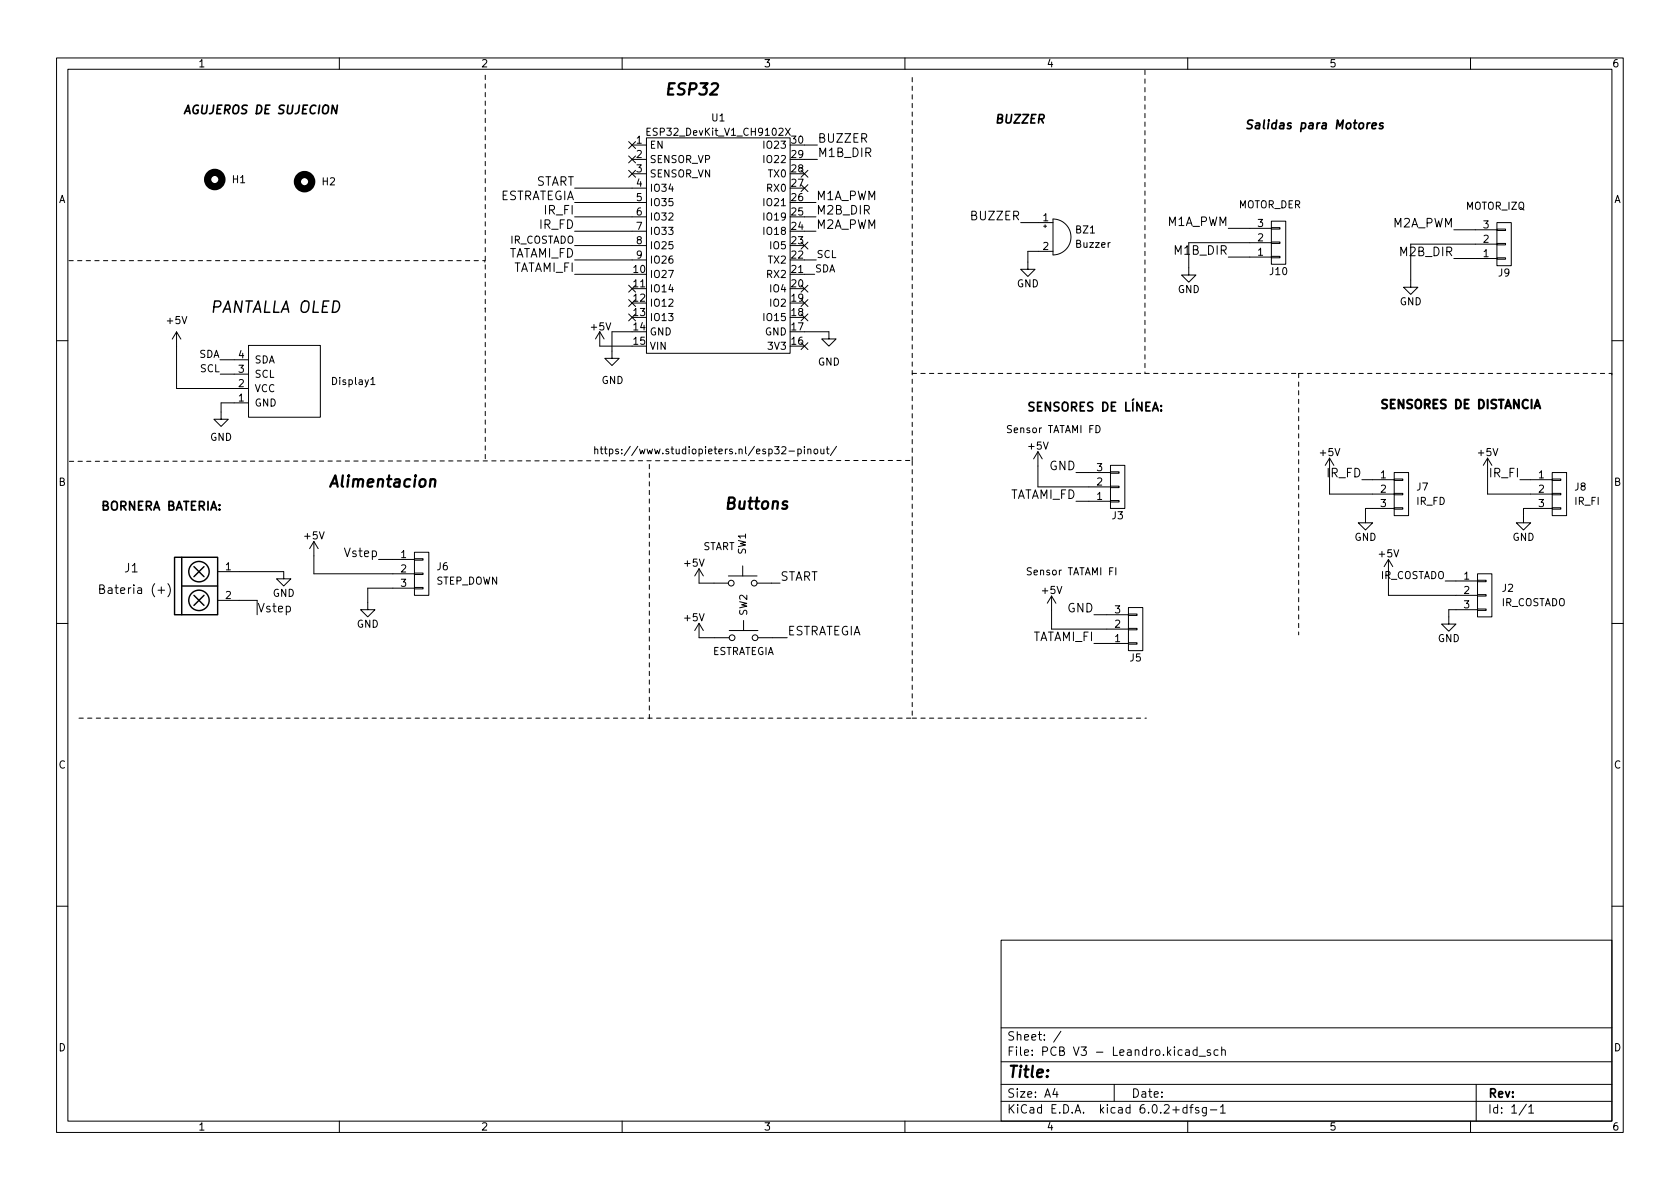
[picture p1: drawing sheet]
<svg xmlns="http://www.w3.org/2000/svg" width="297mm" height="210mm" viewBox="0 0 297 210" stroke-linecap="round" stroke-linejoin="round" font-family="sans-serif">
<g fill="none" stroke="#000" stroke-width=".18">
<path d="M10 10.2h277v190.1h-277zM12 12.2h273v186.1h-273zM60 10.2v2M110 10.2v2M160 10.2v2M210 10.2v2M260 10.2v2M101.6 33.3h12.7M101.6 35.8h12.7M101.6 38.3h12.7M111.2 25l1.2 1.3M111.2 27.6l1.2 1.2"/>
<path d="M111.2 30.1l1.2 1.2M111.8 25.6h2.5M111.8 28.2h2.5M111.8 30.7h2.5M112.4 25l-1.2 1.3M112.4 27.6l-1.2 1.2M112.4 30.1l-1.2 1.2M114.3 24.4h25.4v38.1h-25.4zM114.4 23.3h.4M115 22.7h-.6v1.2h.6M138.9 22.7l.8 1.2M139.7 22.7l-.8 1.2"/>
<path d="M141.6 30.1l1.2 1.2M141.6 32.7l1.2 1.2M142.2 25.6h2.3M142.2 28.2h2.3M142.2 35.8h2.1M142.2 38.3h2.1M142.8 30.1l-1.2 1.2M142.8 32.7l-1.2 1.2M180.5 39.4h5.7M184.5 40h.5M184.8 39.7v.6M186.2 38.7a3.2 3.2 0 0 1 3.2 3.2 3.2 3.2 0 0 1-3.2 3.2z"/>
<path d="M224.8 39.1h2.5v7.6h-2.5zM264.7 39.4h2.5v7.6h-2.5zM31.2 58.7l-.7 1.3M31.2 58.7v10h12.7M31.2 58.7l.8 1.3M101.6 48.5h10.2M101.6 40.9h12.7M101.6 43.4h12.7M101.6 46h12.7M106 58.7l-.7 1.2M106 58.7v2.5h5.8M106 58.7l.8 1.2"/>
<path d="M111.2 55.5l1.2 1.2M111.2 53l1.2 1.2M111.2 50.4l1.2 1.3M111.8 58.7h-3.6v4.7h1.3l-1.3 1.2-1.3-1.2h1.3M111.8 51h2.5M112.4 55.5l-1.2 1.2M112.4 53l-1.2 1.2M112.4 50.4l-1.2 1.3M139.7 48.5h4.3M141.6 42.8l1.2 1.2M141.6 55.5l1.2 1.2M141.6 53l1.2 1.2"/>
<path d="M141.6 50.4l1.2 1.3M142.2 58.7h4.4v1.2h1.2l-1.2 1.3-1.3-1.3h1.3M142.2 40.9h2.1M142.2 46h2.1M142.8 42.8l-1.2 1.2M142.8 55.5l-1.2 1.2M142.8 53l-1.2 1.2M142.8 50.4l-1.2 1.3M186.2 44.4h-4.5v3.2h1.3l-1.3 1.3-1.2-1.3h1.2M217.2 45.5h7.6M217.2 40.4h7.6M224.8 40.3h1.5v.2h-1.5z"/>
<path d="M224.8 42.8h1.5v.2h-1.5zM224.8 45.3h1.5v.3h-1.5zM224.8 42.9h-14.6v5.7h1.3l-1.3 1.3-1.3-1.3h1.3M257 45.7h7.7M257 40.6h7.7M264.7 40.5h1.5v.3h-1.5zM264.7 43h1.5v.3h-1.5zM264.7 45.6h1.5v.2h-1.5zM264.7 43.2h-15.3v7.6h1.3l-1.3 1.3-1.2-1.3h1.2M10 60.2h2M38.9 63.6h5M38.9 66.2h5"/>
<path d="M43.9 61.1h12.7v12.7h-12.7zM43.9 71.2h-4.8v2.9h1.3l-1.3 1.3-1.3-1.3h1.3M65.6 67.1l.3-.4v1.3M65.6 68h.7M138.2 79.1l.5-.1 .3 .3-.8 1h.8M139.5 79.8h1M141.1 79.5l.3-.1 .3 .3-.1 .5h-.5M141.1 79.4v1.3M141.6 60.6l1.2 1.2M142.2 79v.1M142.2 79.4v.9M142.8 79.5l.2-.1 .3 .1 .1 .8"/>
<path d="M142.8 79.4v.9M142.8 60.6l-1.2 1.2M144 79.5l.3-.1 .3 .3v.3l-.3 .3-.3-.1-.1-.2zM145.1 79.4l.1 .8 .3 .1 .2-.2M145.7 79.4v.9M146.1 79.4h.5M146.3 79v1.1l.3 .2M147.9 78.9l-1.1 1.7M183.5 79.9l-.7 1.2M183.5 79.9v6.2h12.8M183.5 79.9l.8 1.2M193.8 75.2a.64 .64 0 0 1 .7 .7 .64 .64 0 0 1-.7 .6z"/>
<path d="M285 60.2h2M55.5 95.8v5.7h17.8M55.5 95.8l-.8 1.2M55.5 95.8l.8 1.2M66.9 98.9h6.4M73.3 98.8h1.5v.3h-1.5zM73.3 97.7h2.5v7.6h-2.5zM190.2 88.6h6.1M190.2 83.6h6.1M196.3 83.4h1.6v.3h-1.6zM196.3 86h1.6v.2h-1.6zM196.3 88.5h1.6v.3h-1.6z"/>
<path d="M196.3 82.3h2.6v7.6h-2.6zM235.1 81v6.4h11.4M235.1 81l-.8 1.3M235.1 81l.7 1.3M240.8 84.8h5.7M245.5 98.9v6.4h15.7M245.5 98.9l-.8 1.3M245.5 98.9l.8 1.3M246.5 89.8h1.5v.2h-1.5zM246.5 87.2h1.5v.3h-1.5zM246.5 84.7h1.5v.3h-1.5zM246.5 83.6h2.5v7.6h-2.5z"/>
<path d="M246.5 89.9h-5.1v2.6h1.3l-1.3 1.2-1.2-1.2h1.2M263 81l-.7 1.3M263 81v6.4h11.4M263 81l.8 1.3M268.7 84.8h5.7M274.4 89.8h1.6v.2h-1.6zM274.4 87.2h1.6v.3h-1.6zM274.4 84.7h1.6v.3h-1.6zM274.4 83.6h2.6v7.6h-2.6zM274.4 89.9h-5v2.6h1.2l-1.2 1.2-1.3-1.2h1.3M10 110.2h2M17.6 104.2h.5l.3-.2v-.3l-.1-.2-.7-.1v1.6h.6l.3-.3a.4 .4 0 0 0-.4-.5"/>
<path d="M29.7 103.2a1.75 1.75 0 0 1 0 2.3M38.5 101.1h11.7v1.3h-1.3l1.3 1.2 1.2-1.2h-1.2M38.5 106.2h7M73.3 103.9h1.5v.2h-1.5zM73.3 101.3h1.5v.3h-1.5zM73.3 104h-8.3v3.8h1.3l-1.3 1.3-1.2-1.3h1.2M123.6 110.2v2.6h5.3M123.6 110.2l-.8 1.3M123.6 100.6v2.5h5.2M123.6 110.2l.8 1.3M123.6 100.6l-.8 1.2M123.6 100.6l.8 1.2"/>
<path d="M128.8 101.8h5.1M128.9 111.5h5.1M131.3 100.1v1.7M131.5 109.7v1.8M133.9 103.1h4M134 112.8h5.2M185.9 105.4l-.7 1.3M185.9 105.4v5.8h13.6M185.9 105.4l.8 1.3M193.4 113.8h6.1M193.4 108.7h6.1M197.3 100.4v1.3"/>
<path d="M199.5 108.6h1.5v.2h-1.5zM199.5 111.1h1.5v.3h-1.5zM199.5 113.7h1.5v.2h-1.5zM199.5 107.4h2.6v7.7h-2.6zM255.5 102.7h5.7M261.2 107.7h1.6v.2h-1.6zM261.2 105.2h1.6v.2h-1.6zM261.2 102.6h1.6v.3h-1.6zM261.2 101.5h2.6v7.6h-2.6zM261.2 107.8h-5v2.6h1.2l-1.2 1.2-1.3-1.2h1.3M285 110.2h2M10 160.2h2"/>
<path d="M177 166.3h108v32h-108zM285 160.2h2M60 198.3v2M110 198.3v2M160 198.3v2M177 194.8h108M177 191.8h108M177 187.8h108M177 181.8h108M186.5 192.5l-.4 1h1M186.9 193v1M187.6 182.4l-1.3 1.9"/>
<path d="M197 191.8v3M209.6 185.7h.6l.1 .9M209.9 195.9l-.5-.1-.3 .3v.4l.2 .3h.6M209.9 195.3v1.5M210 198.3v2M210.3 186l-.5 .1a.29 .29 0 0 0-.2 .2 .29 .29 0 0 0 .2 .3h.5M210.4 195.8h.5M210.9 195.3l-.3 .2v1.3M211.6 185.7l-.4-.1-.3 .3v.4l.2 .3h.5M211.6 185.1v1.5M211.9 195.9l-.3-.1-.2 .2v.3l.5 .1v.4h-.5M212 186.8h1.1"/>
<path d="M213.3 195.8v1.2l-.3 .3h-.4M213.3 195.9l-.4-.1-.3 .3v.4l.1 .3h.6M214 185.7l-.4-.1-.2 .2 .1 .3 .5 .1v.4h-.6M214 196.3h1.1M215.4 185.7l-.5-.1-.3 .3v.4l.2 .3h.6M215.8 195.8l.4-.5v1.5M215.8 196.8h.8M216 185.8l.2-.2 .4 .1v.9M216 185.1v1.5M260 198.3v2M261 191.8v6.5M269.9 195.3l-1.3 1.9"/>
<path d="M270.3 195.8l.4-.5v1.5M270.3 196.8h.9"/>
<circle cx="129.3" cy="103.1" r=".51"/>
<circle cx="129.4" cy="112.8" r=".51"/>
<circle cx="133.4" cy="103.1" r=".51"/>
<circle cx="133.5" cy="112.8" r=".51"/>
</g>
<g fill="none" stroke="#000" stroke-width="1.3">
<circle cx="38" cy="31.7" r="1.27"/>
<circle cx="53.8" cy="32.1" r="1.27"/>
</g>
<g fill="none" stroke="#000" stroke-width=".25">
<path d="M30.9 98.5h7.6v10.2h-7.6zM32.1 98.5v10.2M32.1 103.6h6.4M34.3 105.3l1.8 1.8M34.3 100.2l1.8 1.8M36.1 105.3l-1.8 1.8M36.1 100.2l-1.8 1.8"/>
<circle cx="35.2" cy="106.2" r="1.8"/>
<circle cx="35.2" cy="101.1" r="1.8"/>
</g>
<path d="M76.1 84.9a.49 .49 0 0 1 .9 .1l-.1 1.1" fill="none" stroke="#000" stroke-width=".4"/>
<g fill="none" stroke="#000" stroke-width=".3">
<path d="M59.6 18.6l-.1 1.5-.7-1.5-.2 1.5M182.8 71.2l-.6-.1-.3 .3 .2 .4 .6 .3v.4l-.2 .2-.6-.1M183.5 71.9h.5M184.2 71.1h-.7v1.6h.7M185.7 71.1v1.6l-.9-1.6v1.6M187.2 71.2l-.5-.1-.3 .3 .1 .4 .7 .3v.4l-.3 .2-.5-.1M187.9 71.4a.51 .51 0 0 1 .6-.3 .51 .51 0 0 1 .3 .6v.5a.51 .51 0 0 1-.5 .5 .51 .51 0 0 1-.5-.5zM189.5 71.9h.7l.2-.2-.1-.4-.2-.2h-.6v1.6M189.8 71.9l.6 .8M191 71.9h.5M191.7 71.1h-.7v1.6h.7M193.2 71.2l-.6-.1-.3 .3 .2 .4 .6 .3v.4l-.2 .2-.6-.1"/>
<path d="M195 71.1a.77 .77 0 0 1 .9 .8 .77 .77 0 0 1-.9 .8zM196.5 71.9h.5M197.3 71.1h-.8v1.6h.8M199.1 71.1v1.6h.7M200.3 71.1v1.6M200.4 70.6l-.2 .2M201.9 71.1v1.6l-.9-1.6v1.6M202.6 71.9h.5M203.3 71.1h-.7v1.6h.7M203.8 72.7l.5-1.6 .5 1.6M203.9 72.2h.8M205.3 72.5v.2"/>
<path d="M205.3 71.7v.2"/>
</g>
<path d="M242.2 21.7l-.3 .1-.1 .2M242.6 22.2l.7-.1v-.3h-.6l-.1 .7 .2 .3 .4-.1M244.5 21.8a.37 .37 0 0 0-.6 .2l.6 .5-.2 .3-.4-.1" fill="none" stroke="#000" stroke-width=".31"/>
<path d="M271.3 72.2l.5-1.5 .5 1.5M271.4 71.8h.8" fill="none" stroke="#000" stroke-width=".38"/>
<g fill="none" stroke="#000" stroke-width=".18" stroke-dasharray=".8 .8">
<path d="M85.8 13.3v68.1M161.3 13.7v67.7M202.4 12.4v53.6M12.2 46.1h73.5M85.7 46.1v.2M85.8 54.6v-.1M161.3 66h68.3M229.6 66v46.3M229.6 66h55.4M285 66v.3M12.3 81.6l149-.2M114.8 82.1v45.4"/>
<path d="M161.3 81.5v45.5M14 127h147.3M161.3 127h41.4"/>
</g>
<g font-size="2.8">
<text x="117.3" y="16.8">ESP32</text>
<text x="37.1" y="55.3">PANTALLA OLED</text>
<text x="57.9" y="86.2">Alimentacion</text>
<text x="127.9" y="90.1">Buttons</text>
<text x="178" y="190.6">Title:</text>
</g>
<g font-size="2.1">
<text x="32.3" y="20.2">AGUJEROS DE SUJECION</text>
<text x="175.8" y="21.8">BUZZER</text>
<text x="220" y="22.8">Salidas para Motores</text>
<text x="144.5" y="27.8">M1B_DIR</text>
<text x="144.5" y="25.2">BUZZER</text>
<text x="87.9" y="35.4">ESTRATEGIA</text>
<text x="94.5" y="32.8">START</text>
<text x="144.3" y="35.4">M1A_PWM</text>
<text x="95.5" y="40.5">IR_FD</text>
<text x="96.4" y="37.9">IR_FI</text>
<text x="144.3" y="37.9">M2B_DIR</text>
<text x="144.3" y="40.5">M2A_PWM</text>
<text x="171.9" y="38.9">BUZZER</text>
<text x="206.3" y="40">M1A_PWM</text>
<text x="246.2" y="40.2">M2A_PWM</text>
<text x="89.6" y="45.5">TATAMI_FD</text>
<text x="207.9" y="45">M1B_DIR</text>
<text x="247.7" y="45.3">M2B_DIR</text>
<text x="90.5" y="48.1">TATAMI_FI</text>
<text x="243.8" y="72.3">SENSORES DE DISTANCIA</text>
<text x="185.5" y="83.1">GND</text>
<text x="178.2" y="88.2">TATAMI_FD</text>
<text x="234.7" y="84.4">IR_FD</text>
<text x="263.5" y="84.4">IR_FI</text>
<text x="17.9" y="90.3">BORNERA BATERIA:</text>
<text x="22.1" y="101.2">J1</text>
<text x="61.1" y="98.5">Vstep</text>
<text x="18.7" y="105">Bateria (+)</text>
<text x="137.9" y="102.7">START</text>
<text x="45.5" y="108.3">Vstep</text>
<text x="139.2" y="112.4">ESTRATEGIA</text>
<text x="182.3" y="113.4">TATAMI_FI</text>
<text x="188.7" y="108.3">GND</text>
<text x="178" y="184">Sheet: /</text>
<text x="178" y="186.7">File: PCB V3 - Leandro.kicad_sch</text>
<text x="178" y="196.9">KiCad E.D.A. kicad 6.0.2+dfsg-1</text>
<text x="178" y="194.1">Size: A4</text>
<text x="200" y="194.1">Date:</text>
<text x="263" y="194.1">Rev:</text>
<text x="263" y="196.9">Id: 1/1</text>
</g>
<g font-size="1.8">
<text x="35" y="11.9">1</text>
<text x="85" y="11.9">2</text>
<text x="135" y="11.9">3</text>
<text x="185" y="11.9">4</text>
<text x="235" y="11.9">5</text>
<text x="285" y="11.9">6</text>
<text x="115.1" y="24">ESP32_DevKit_V1_CH9102X</text>
<text x="125.9" y="21.5">U1</text>
<text x="112.5" y="25.4">1</text>
<text x="112.5" y="27.9">2</text>
<text x="114.8" y="26.3">EN</text>
<text x="114.8" y="28.8">SENSOR_VP</text>
<text x="135.4" y="28.8">IO22</text>
<text x="135.4" y="26.3">IO23</text>
<text x="140" y="27.9">29</text>
<text x="140" y="25.4">30</text>
<text x="10.3" y="35.9">A</text>
<text x="41.1" y="32.4">H1</text>
<text x="57" y="32.8">H2</text>
<text x="112.5" y="30.5">3</text>
<text x="112.5" y="33">4</text>
<text x="112.5" y="35.6">5</text>
<text x="114.8" y="31.4">SENSOR_VN</text>
<text x="114.8" y="33.9">IO34</text>
<text x="135.8" y="33.9">RX0</text>
<text x="135.9" y="31.4">TX0</text>
<text x="140" y="30.5">28</text>
<text x="140" y="35.6">26</text>
<text x="140" y="33">27</text>
<text x="285.3" y="35.9">A</text>
<text x="112.5" y="38.1">6</text>
<text x="112.5" y="40.6">7</text>
<text x="114.8" y="36.4">IO35</text>
<text x="114.8" y="39">IO32</text>
<text x="114.8" y="41.5">IO33</text>
<text x="135.4" y="41.5">IO18</text>
<text x="135.4" y="39">IO19</text>
<text x="135.4" y="36.4">IO21</text>
<text x="140" y="40.6">24</text>
<text x="140" y="38.1">25</text>
<text x="184.4" y="39.1">1</text>
<text x="190.2" y="41.3">BZ1</text>
<text x="218.9" y="36.8">MOTOR_DER</text>
<text x="222.4" y="40.1">3</text>
<text x="259.2" y="37.1">MOTOR_IZQ</text>
<text x="262.3" y="40.4">3</text>
<text x="90" y="43.1">IR_COSTADO</text>
<text x="112.5" y="43.2">8</text>
<text x="112.5" y="45.7">9</text>
<text x="114.8" y="44.1">IO25</text>
<text x="114.8" y="46.6">IO26</text>
<text x="135.9" y="46.6">TX2</text>
<text x="136.3" y="44.1">IO5</text>
<text x="140" y="45.7">22</text>
<text x="140" y="43.2">23</text>
<text x="144.3" y="45.6">SCL</text>
<text x="184.4" y="44.2">2</text>
<text x="190.3" y="43.8">Buzzer</text>
<text x="222.4" y="45.2">1</text>
<text x="222.4" y="42.7">2</text>
<text x="262.3" y="45.5">1</text>
<text x="262.3" y="42.9">2</text>
<text x="112" y="48.3">10</text>
<text x="112" y="50.8">11</text>
<text x="112" y="53.3">12</text>
<text x="114.8" y="49.1">IO27</text>
<text x="114.8" y="51.7">IO14</text>
<text x="135.8" y="49.1">RX2</text>
<text x="136.3" y="51.7">IO4</text>
<text x="140" y="53.3">19</text>
<text x="140" y="50.8">20</text>
<text x="140" y="48.3">21</text>
<text x="144" y="48.2">SDA</text>
<text x="179.8" y="50.8">GND</text>
<text x="208.2" y="51.8">GND</text>
<text x="224.6" y="48.6">J10</text>
<text x="247.5" y="54">GND</text>
<text x="265" y="48.9">J9</text>
<text x="29.6" y="57.3">+5V</text>
<text x="104.6" y="58.4">+5V</text>
<text x="112" y="55.9">13</text>
<text x="112" y="58.4">14</text>
<text x="114.8" y="54.2">IO12</text>
<text x="114.8" y="56.8">IO13</text>
<text x="114.8" y="59.3">GND</text>
<text x="135.3" y="59.3">GND</text>
<text x="135.4" y="56.8">IO15</text>
<text x="136.3" y="54.2">IO2</text>
<text x="140" y="58.4">17</text>
<text x="140" y="55.9">18</text>
<text x="35.2" y="63.3">SDA</text>
<text x="35.4" y="65.8">SCL</text>
<text x="42.2" y="65.9">3</text>
<text x="42.2" y="63.4">4</text>
<text x="45" y="64.3">SDA</text>
<text x="112" y="61">15</text>
<text x="114.8" y="61.8">VIN</text>
<text x="136" y="61.8">3V3</text>
<text x="140" y="61">16</text>
<text x="144.6" y="64.6">GND</text>
<text x="42.2" y="71">1</text>
<text x="42.2" y="68.4">2</text>
<text x="45" y="71.9">GND</text>
<text x="45" y="69.3">VCC</text>
<text x="45" y="66.8">SCL</text>
<text x="58.9" y="68.1">Display1</text>
<text x="106.3" y="67.9">GND</text>
<text x="37.1" y="77.9">GND</text>
<text x="178.3" y="76.6">Sensor TATAMI FD</text>
<text x="104.8" y="80.3">https://www.studiopieters.nl/esp32-pinout/</text>
<text x="181.9" y="79.5">+5V</text>
<text x="193.9" y="83.3">3</text>
<text x="233.5" y="80.6">+5V</text>
<text x="261.4" y="80.6">+5V</text>
<text x="10.3" y="85.9">B</text>
<text x="193.9" y="88.4">1</text>
<text x="193.9" y="85.8">2</text>
<text x="244.1" y="84.6">1</text>
<text x="244.1" y="87.1">2</text>
<text x="244.1" y="89.7">3</text>
<text x="250.4" y="89.3">IR_FD</text>
<text x="250.5" y="86.7">J7</text>
<text x="272" y="84.6">1</text>
<text x="272" y="87.1">2</text>
<text x="272" y="89.7">3</text>
<text x="278.4" y="86.7">J8</text>
<text x="278.4" y="89.3">IR_FI</text>
<text x="285.3" y="85.9">B</text>
<text x="53.9" y="95.4">+5V</text>
<text x="196.6" y="91.8">J3</text>
<text x="239.5" y="95.6">GND</text>
<text x="267.4" y="95.6">GND</text>
<text x="39.9" y="100.8">1</text>
<text x="70.9" y="98.7">1</text>
<text x="70.9" y="101.2">2</text>
<text x="77.3" y="100.8">J6</text>
<text x="121.1" y="100.2">+5V</text>
<text x="124.2" y="97.3">START</text>
<text x="131.9" y="98" transform="rotate(-90 131.9 98)">SW1</text>
<text x="181.9" y="101.7">Sensor TATAMI FI</text>
<text x="243.9" y="98.5">+5V</text>
<text x="39.9" y="105.9">2</text>
<text x="48.2" y="105.5">GND</text>
<text x="70.9" y="103.8">3</text>
<text x="77" y="103.4">STEP_DOWN</text>
<text x="184.3" y="105">+5V</text>
<text x="243.9" y="102.4">IR_COSTADO</text>
<text x="258.8" y="102.5">1</text>
<text x="258.8" y="105">2</text>
<text x="258.8" y="107.6">3</text>
<text x="265.4" y="107.2">IR_COSTADO</text>
<text x="265.6" y="104.6">J2</text>
<text x="63.1" y="111">GND</text>
<text x="121.1" y="109.8">+5V</text>
<text x="132.1" y="108.9" transform="rotate(-90 132.1 108.9)">SW2</text>
<text x="197.1" y="113.5">1</text>
<text x="197.1" y="111">2</text>
<text x="197.1" y="108.5">3</text>
<text x="254.2" y="113.5">GND</text>
<text x="125.7" y="115.8">ESTRATEGIA</text>
<text x="199.8" y="117">J5</text>
<text x="10.3" y="135.9">C</text>
<text x="285.3" y="135.9">C</text>
<text x="10.3" y="185.9">D</text>
<text x="285.3" y="185.9">D</text>
<text x="35" y="199.9">1</text>
<text x="85" y="199.9">2</text>
<text x="135" y="199.9">3</text>
<text x="185" y="199.9">4</text>
<text x="235" y="199.9">5</text>
<text x="285" y="199.9">6</text>
</g>
</svg>
